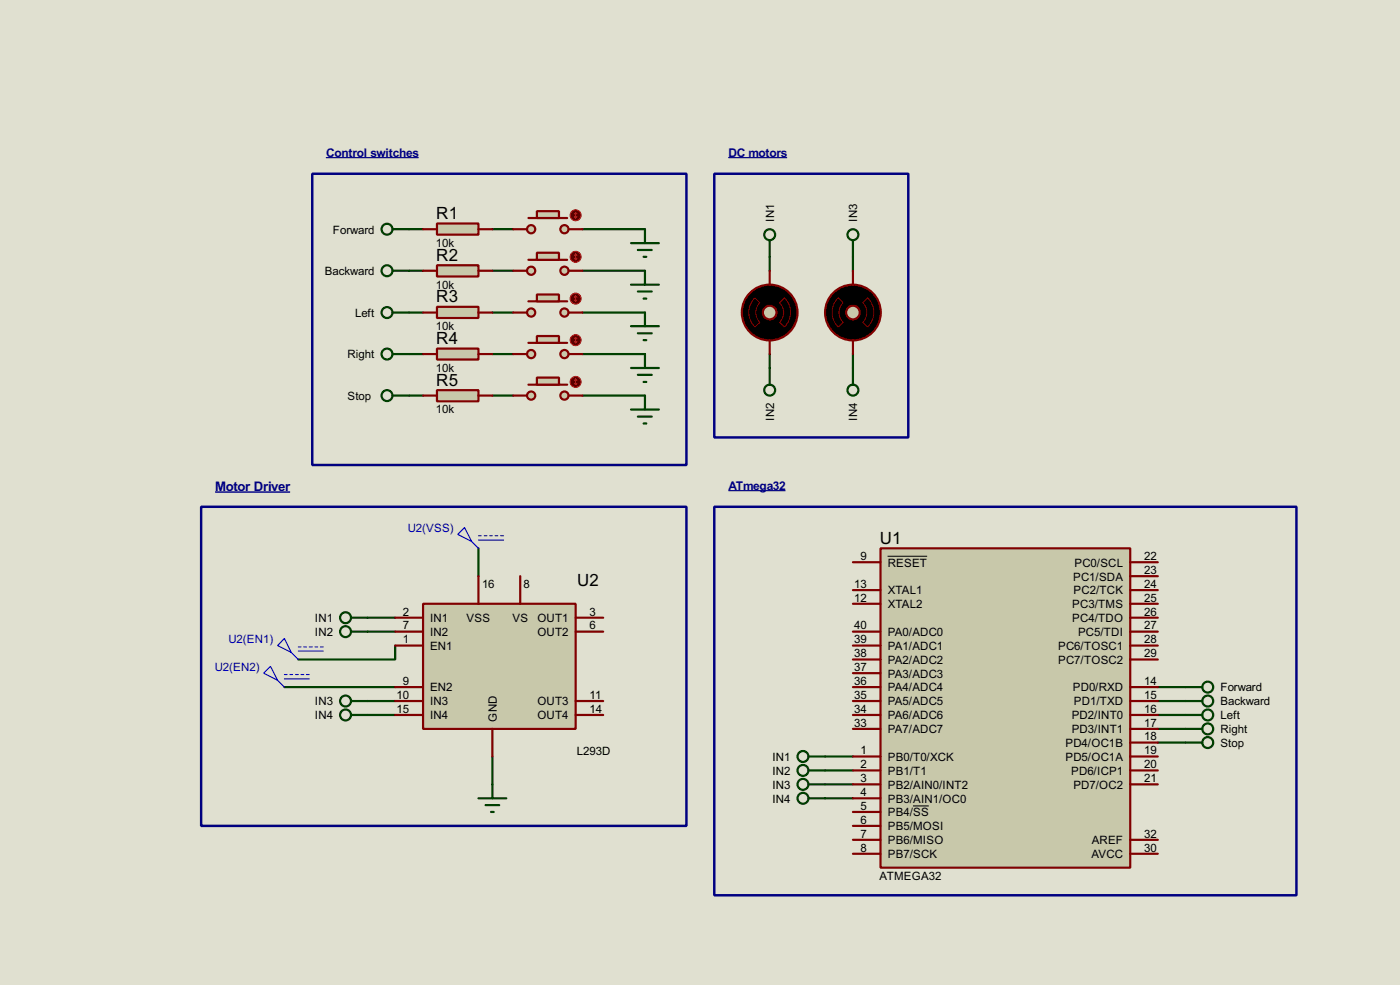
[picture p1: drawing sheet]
<svg xmlns="http://www.w3.org/2000/svg" width="256mm" height="180mm" viewBox="0 0 256 180" stroke-linecap="round" stroke-linejoin="round" font-family="sans-serif">
<path d="M0 0h256.5v180.3h-256.5z" fill="#e0e0d0"/>
<g fill="none" stroke="#004000" stroke-width=".4">
<path d="M75 42h2.5M75 49.6h2.5M75 57.2h2.5M90.2 42h3.8M90.2 49.6h3.8M90.2 57.2h3.8M106.7 42h11.5M106.7 49.6h11.5M106.7 57.2h11.5M141 47v2.6M156.3 47v2.6M75 64.8h2.5"/>
<path d="M75 72.4h2.5M90.2 64.8h3.8M90.2 72.4h3.8M106.7 64.8h11.5M106.7 72.4h11.5M141 64.8v2.6M156.3 64.8v2.6M67.4 113.1h5M67.4 115.6h5M72.4 118.2v2.5h-17.7M87.7 100.4v5.1M52.1 125.8h20.3"/>
<path d="M67.4 128.3h5M67.4 130.9h5M90.2 138.5v5.1M151.2 138.5h5.1M212.1 125.8h5.1M212.1 128.3h5.1M212.1 130.9h5.1M212.1 133.4h5.1M212.1 135.9h5.1M151.2 141h5.1M151.2 143.6h5.1M151.2 146.1h5.1"/>
</g>
<path d="M161.3 100.4h45.8v58.4h-45.8z" fill="#c8c8aa" stroke="#800000" stroke-width=".4"/>
<g fill="none" stroke="#800000" stroke-width=".4">
<path d="M156.3 102.9h5M156.3 110.5h5M156.3 108h5M156.3 115.6h5M156.3 118.2h5M207.1 102.9h5M207.1 110.5h5M207.1 108h5M207.1 105.5h5M207.1 113.1h5M207.1 115.6h5M207.1 118.2h5"/>
<path d="M156.3 138.5h5M156.3 125.8h5M156.3 128.3h5M156.3 130.9h5M156.3 133.4h5M156.3 120.7h5M156.3 123.2h5M207.1 138.5h5M207.1 125.8h5M207.1 128.3h5M207.1 130.9h5M207.1 133.4h5"/>
<path d="M207.1 135.9h5M207.1 120.7h5M156.3 141h5M156.3 143.6h5M156.3 146.1h5M156.3 148.6h5M156.3 151.2h5M156.3 153.7h5M156.3 156.3h5M207.1 141h5M207.1 143.6h5M207.1 153.7h5"/>
<path d="M207.1 156.3h5"/>
</g>
<path d="M162.6 101.8h7.3M167.3 147.5h2.9" fill="none" stroke="#000" stroke-width=".18"/>
<g fill="#c8c8aa" stroke="#800000" stroke-width=".4">
<circle cx="103.4" cy="42" r=".75"/>
<circle cx="97.3" cy="42" r=".75"/>
</g>
<path d="M96.8 39.9h7.1" fill="none" stroke="#800000" stroke-width=".4"/>
<path d="M98.4 38.7h4v1.2h-4z" fill="#c8c8aa" stroke="#800000" stroke-width=".4"/>
<path d="M94 42h2.6M104.2 42h2.5" fill="none" stroke="#800000" stroke-width=".4"/>
<circle cx="105.4" cy="39.4" r="1" fill="#400000" stroke="#f00" stroke-width=".2"/>
<path d="M105.2 39.7l.3 .2M105.5 38.9v1M105.5 38.9l-.3 .3M105.5 38.9l.2 .3M105.7 39.7l-.2 .2" fill="none" stroke="#f00" stroke-width=".2"/>
<g fill="#c8c8aa" stroke="#800000" stroke-width=".4">
<circle cx="103.4" cy="49.6" r=".75"/>
<circle cx="97.3" cy="49.6" r=".75"/>
</g>
<path d="M96.8 47.6h7.1" fill="none" stroke="#800000" stroke-width=".4"/>
<path d="M98.4 46.3h4v1.3h-4z" fill="#c8c8aa" stroke="#800000" stroke-width=".4"/>
<path d="M94 49.6h2.6M104.2 49.6h2.5" fill="none" stroke="#800000" stroke-width=".4"/>
<circle cx="105.4" cy="47" r="1" fill="#400000" stroke="#f00" stroke-width=".2"/>
<path d="M105.2 47.3l.3 .3M105.5 46.5v1.1M105.5 46.5l-.3 .3M105.5 46.5l.2 .3M105.7 47.3l-.2 .3" fill="none" stroke="#f00" stroke-width=".2"/>
<g fill="#c8c8aa" stroke="#800000" stroke-width=".4">
<circle cx="103.4" cy="57.2" r=".75"/>
<circle cx="97.3" cy="57.2" r=".75"/>
</g>
<path d="M96.8 55.2h7.1" fill="none" stroke="#800000" stroke-width=".4"/>
<path d="M98.4 53.9h4v1.3h-4z" fill="#c8c8aa" stroke="#800000" stroke-width=".4"/>
<path d="M94 57.2h2.6M104.2 57.2h2.5" fill="none" stroke="#800000" stroke-width=".4"/>
<circle cx="105.4" cy="54.7" r="1" fill="#400000" stroke="#f00" stroke-width=".2"/>
<path d="M105.2 54.9l.3 .3M105.5 54.2v1M105.5 54.2l-.3 .2M105.5 54.2l.2 .2M105.7 54.9l-.2 .3" fill="none" stroke="#f00" stroke-width=".2"/>
<g fill="#c8c8aa" stroke="#800000" stroke-width=".4">
<circle cx="103.4" cy="64.8" r=".75"/>
<circle cx="97.3" cy="64.8" r=".75"/>
</g>
<path d="M96.8 62.8h7.1" fill="none" stroke="#800000" stroke-width=".4"/>
<path d="M98.4 61.5h4v1.3h-4z" fill="#c8c8aa" stroke="#800000" stroke-width=".4"/>
<path d="M94 64.8h2.6M104.2 64.8h2.5" fill="none" stroke="#800000" stroke-width=".4"/>
<circle cx="105.4" cy="62.3" r="1" fill="#400000" stroke="#f00" stroke-width=".2"/>
<path d="M105.2 62.5l.3 .3M105.5 61.8v1M105.5 61.8l-.3 .2M105.5 61.8l.2 .2M105.7 62.5l-.2 .3" fill="none" stroke="#f00" stroke-width=".2"/>
<g fill="#c8c8aa" stroke="#800000" stroke-width=".4">
<circle cx="103.4" cy="72.4" r=".75"/>
<circle cx="97.3" cy="72.4" r=".75"/>
</g>
<path d="M96.8 70.4h7.1" fill="none" stroke="#800000" stroke-width=".4"/>
<path d="M98.4 69.1h4v1.3h-4z" fill="#c8c8aa" stroke="#800000" stroke-width=".4"/>
<path d="M94 72.4h2.6M104.2 72.4h2.5" fill="none" stroke="#800000" stroke-width=".4"/>
<circle cx="105.4" cy="69.9" r="1" fill="#400000" stroke="#f00" stroke-width=".2"/>
<path d="M105.2 70.2l.3 .2M105.5 69.4v1M105.5 69.4l-.3 .3M105.5 69.4l.2 .3M105.7 70.2l-.2 .2" fill="none" stroke="#f00" stroke-width=".2"/>
<g fill="none" stroke="#004000" stroke-width=".4">
<path d="M71.9 42h3.1M71.9 49.6h3.1M71.9 57.2h3.1M71.9 64.8h3.1M71.9 72.4h3.1M217.2 125.8h3.1M217.2 128.3h3.1M217.2 130.9h3.1M217.2 133.4h3.1M217.2 135.9h3.1"/>
<circle cx="70.9" cy="49.6" r="1"/>
<circle cx="70.9" cy="42" r="1"/>
<circle cx="70.9" cy="57.2" r="1"/>
<circle cx="70.9" cy="72.4" r="1"/>
<circle cx="70.9" cy="64.8" r="1"/>
<circle cx="221.2" cy="130.9" r="1"/>
<circle cx="221.2" cy="125.8" r="1"/>
<circle cx="221.2" cy="135.9" r="1"/>
<circle cx="221.2" cy="133.4" r="1"/>
<circle cx="221.2" cy="128.3" r="1"/>
</g>
<path d="M80.1 40.9h7.6v2.1h-7.6z" fill="#c8c8aa" stroke="#800000" stroke-width=".4"/>
<path d="M77.5 42h2.6M87.7 42h2.5" fill="none" stroke="#800000" stroke-width=".4"/>
<path d="M80.1 48.6h7.6v2h-7.6z" fill="#c8c8aa" stroke="#800000" stroke-width=".4"/>
<path d="M77.5 49.6h2.6M87.7 49.6h2.5" fill="none" stroke="#800000" stroke-width=".4"/>
<path d="M80.1 56.2h7.6v2h-7.6z" fill="#c8c8aa" stroke="#800000" stroke-width=".4"/>
<path d="M77.5 57.2h2.6M87.7 57.2h2.5" fill="none" stroke="#800000" stroke-width=".4"/>
<path d="M80.1 63.8h7.6v2h-7.6z" fill="#c8c8aa" stroke="#800000" stroke-width=".4"/>
<path d="M77.5 64.8h2.6M87.7 64.8h2.5" fill="none" stroke="#800000" stroke-width=".4"/>
<path d="M80.1 71.4h7.6v2.1h-7.6z" fill="#c8c8aa" stroke="#800000" stroke-width=".4"/>
<path d="M77.5 72.4h2.6M87.7 72.4h2.5" fill="none" stroke="#800000" stroke-width=".4"/>
<g fill="none" stroke="#004000" stroke-width=".4">
<path d="M115.6 52.1h5.1M115.6 59.7h5.1M115.6 44.5h5.1M116.9 53.4h2.5M116.9 45.8h2.5M117.9 54.7h.5M117.9 47h.5M118.2 42v2.5M118.2 49.6v2.5M118.2 57.2v2.5M115.6 67.4h5.1M115.6 75h5.1"/>
<path d="M116.9 61h2.5M116.9 68.6h2.5M116.9 76.3h2.5M117.9 62.3h.5M117.9 69.9h.5M117.9 77.5h.5M118.2 64.8v2.6M118.2 72.4v2.6"/>
</g>
<circle cx="141" cy="57.2" r="5.1" fill="#000" stroke="#800000" stroke-width=".4"/>
<path d="M138.3 54.5l.9 .9a2.53 2.53 0 0 0 0 3.6l-.9 .9a3.7 3.7 0 0 1 0-5.4zM142.8 55.4l.9-.9a3.7 3.7 0 0 1 0 5.4l-.9-.9a2.54 2.54 0 0 0 0-3.6z" fill="none" stroke="#800000" stroke-width=".18"/>
<circle cx="141" cy="57.2" r="1.25" fill="#c8c8aa" stroke="#800000" stroke-width=".4"/>
<path d="M141 49.6v2.5M141 62.3v2.5" fill="none" stroke="#800000" stroke-width=".4"/>
<circle cx="156.2" cy="57.2" r="5.1" fill="#000" stroke="#800000" stroke-width=".4"/>
<path d="M153.6 54.5l.9 .9a2.53 2.53 0 0 0 0 3.6l-.9 .9a3.7 3.7 0 0 1 0-5.4zM158.1 55.4l.9-.9a3.7 3.7 0 0 1 0 5.4l-.9-.9a2.54 2.54 0 0 0 0-3.6z" fill="none" stroke="#800000" stroke-width=".18"/>
<circle cx="156.2" cy="57.2" r="1.25" fill="#c8c8aa" stroke="#800000" stroke-width=".4"/>
<path d="M156.3 49.6v2.5M156.3 62.3v2.5" fill="none" stroke="#800000" stroke-width=".4"/>
<g fill="none" stroke="#004000" stroke-width=".4">
<path d="M141 44v3M156.3 44v3M141 67.4v3M156.3 67.4v3M148.1 138.5h3.1M148.1 141h3.1M148.1 143.6h3.1M148.1 146.1h3.1"/>
<circle cx="141" cy="43" r="1"/>
<circle cx="156.2" cy="43" r="1"/>
<circle cx="141" cy="71.4" r="1"/>
<circle cx="156.2" cy="71.4" r="1"/>
<circle cx="147.1" cy="138.5" r="1"/>
<circle cx="147.1" cy="143.6" r="1"/>
<circle cx="147.1" cy="146.1" r="1"/>
<circle cx="147.1" cy="141" r="1"/>
</g>
<path d="M77.5 110.5h28v22.9h-28z" fill="#c8c8aa" stroke="#800000" stroke-width=".4"/>
<g fill="none" stroke="#800000" stroke-width=".4">
<path d="M72.4 113.1h5.1M72.4 115.6h5.1M72.4 118.2h5.1M87.7 105.5v5M95.3 105.5v5M105.5 113.1h5M105.5 115.6h5M72.4 128.3h5.1M72.4 130.9h5.1M72.4 125.8h5.1M90.2 133.4v5.1M105.5 128.3h5"/>
<path d="M105.5 130.9h5"/>
</g>
<g fill="none" stroke="#004000" stroke-width=".4">
<path d="M64.3 113.1h3.1M64.3 115.6h3.1M64.3 128.3h3.1M64.3 130.9h3.1M87.7 146.1h5.1M89 147.4h2.5M90 148.6h.5M90.2 143.6v2.5"/>
<circle cx="63.3" cy="115.6" r="1"/>
<circle cx="63.3" cy="113.1" r="1"/>
<circle cx="63.3" cy="130.9" r="1"/>
<circle cx="63.3" cy="128.3" r="1"/>
</g>
<g fill="none" stroke="#0000c0" stroke-width=".2">
<path d="M83.9 97.8l1.2-1.2 1.3 2.5zM86.4 99.1l1.3 1.3M87.7 98.1h.5M87.7 98.9h4.6M88.7 98.1h.5M89.7 98.1h.5M90.7 98.1h.5M91.7 98.1h.6M52.1 116.9l1.3 2.5-2.5-1.2zM53.4 119.4l1.3 1.3M54.7 118.4h.5M54.7 119.2h4.5"/>
<path d="M55.7 118.4h.5M56.7 118.4h.5M57.7 118.4h.5M58.7 118.4h.5M48.3 123.2l1.3-1.2 1.3 2.5zM50.9 124.5l1.2 1.3M52.1 123.5h.5M52.1 124.3h4.6M53.1 123.5h.5M54.2 123.5h.5M55.2 123.5h.5M56.2 123.5h.5"/>
</g>
<path d="M57.2 31.8h68.6v53.3h-68.6zM130.9 31.8h35.5v48.3h-35.5zM36.9 92.8h88.9v58.4h-88.9zM130.9 92.8h106.6v71.1h-106.6z" fill="none" stroke="#000080" stroke-width=".45"/>
<path d="M39.4 90.1h13.8" fill="none" stroke="#000080" stroke-width=".25"/>
<path d="M59.7 28.9h17M133.4 28.9h10.8M133.4 89.8h10.5" fill="none" stroke="#000080" stroke-width=".2"/>
<g font-size="3.5">
<text x="79.9" y="40.1">R1</text>
<text x="79.9" y="47.8">R2</text>
<text x="79.9" y="55.4">R3</text>
<text x="79.9" y="63">R4</text>
<text x="79.9" y="70.6">R5</text>
<text x="161.2" y="99.6">U1</text>
<text x="105.7" y="107.2">U2</text>
</g>
<text font-size="2.7" fill="#000080" x="39.4" y="89.9">Motor Driver</text>
<g font-size="2.5" fill="#000080">
<text x="59.7" y="28.8">Control switches</text>
<text x="133.4" y="28.8">DC motors</text>
<text x="133.4" y="89.7">ATmega32</text>
</g>
<g font-size="2.4">
<text x="141.8" y="40.6" transform="rotate(-90 141.8 40.6)">IN1</text>
<text x="157.1" y="40.6" transform="rotate(-90 157.1 40.6)">IN3</text>
<text x="61" y="42.7">Forward</text>
<text x="79.9" y="45.2">10k</text>
<text x="59.5" y="50.4">Backward</text>
<text x="79.9" y="52.8">10k</text>
<text x="65" y="58">Left</text>
<text x="63.7" y="65.6">Right</text>
<text x="79.9" y="60.4">10k</text>
<text x="79.9" y="68">10k</text>
<text x="63.7" y="73.2">Stop</text>
<text x="79.9" y="75.7">10k</text>
<text x="141.8" y="77" transform="rotate(-90 141.8 77)">IN2</text>
<text x="157.1" y="77" transform="rotate(-90 157.1 77)">IN4</text>
<text x="88.3" y="107.6">16</text>
<text x="95.9" y="107.6">8</text>
<text x="156.5" y="107.6">13</text>
<text x="157.7" y="102.5">9</text>
<text x="162.6" y="103.7">RESET</text>
<text x="196.6" y="106.3">PC1/SDA</text>
<text x="196.8" y="103.7">PC0/SCL</text>
<text x="209.6" y="102.5">22</text>
<text x="209.6" y="105.1">23</text>
<text x="209.6" y="107.6">24</text>
<text x="57.7" y="113.9">IN1</text>
<text x="73.8" y="112.7">2</text>
<text x="78.8" y="113.9">IN1</text>
<text x="85.5" y="113.8">VSS</text>
<text x="93.9" y="113.8">VS</text>
<text x="98.4" y="113.9">OUT1</text>
<text x="108" y="112.7">3</text>
<text x="156.5" y="110.1">12</text>
<text x="162.6" y="111.3">XTAL2</text>
<text x="162.6" y="108.8">XTAL1</text>
<text x="196.4" y="111.3">PC3/TMS</text>
<text x="196.4" y="113.9">PC4/TDO</text>
<text x="196.7" y="108.8">PC2/TCK</text>
<text x="209.6" y="110.1">25</text>
<text x="209.6" y="112.7">26</text>
<text x="57.7" y="116.4">IN2</text>
<text x="73.8" y="115.2">7</text>
<text x="73.8" y="117.8">1</text>
<text x="78.8" y="116.4">IN2</text>
<text x="78.8" y="119">EN1</text>
<text x="98.4" y="116.4">OUT2</text>
<text x="108" y="115.2">6</text>
<text x="156.5" y="117.8">39</text>
<text x="156.5" y="115.2">40</text>
<text x="162.6" y="119">PA1/ADC1</text>
<text x="162.6" y="116.4">PA0/ADC0</text>
<text x="193.8" y="119">PC6/TOSC1</text>
<text x="197.5" y="116.4">PC5/TDI</text>
<text x="209.6" y="115.2">27</text>
<text x="209.6" y="117.8">28</text>
<text x="73.8" y="125.4">9</text>
<text x="156.5" y="125.4">36</text>
<text x="156.5" y="122.8">37</text>
<text x="156.5" y="120.3">38</text>
<text x="162.6" y="124">PA3/ADC3</text>
<text x="162.6" y="121.5">PA2/ADC2</text>
<text x="193.8" y="121.5">PC7/TOSC2</text>
<text x="209.6" y="125.4">14</text>
<text x="209.6" y="120.3">29</text>
<text x="57.7" y="129.1">IN3</text>
<text x="57.7" y="131.7">IN4</text>
<text x="72.7" y="127.9">10</text>
<text x="72.7" y="130.5">15</text>
<text x="78.8" y="129.1">IN3</text>
<text x="78.8" y="131.7">IN4</text>
<text x="78.8" y="126.6">EN2</text>
<text x="98.4" y="129.1">OUT3</text>
<text x="98.4" y="131.7">OUT4</text>
<text x="108" y="127.9">11</text>
<text x="108" y="130.5">14</text>
<text x="156.5" y="130.5">34</text>
<text x="156.5" y="127.9">35</text>
<text x="162.6" y="131.7">PA6/ADC6</text>
<text x="162.6" y="129.1">PA5/ADC5</text>
<text x="162.6" y="126.6">PA4/ADC4</text>
<text x="196.3" y="131.7">PD2/INT0</text>
<text x="196.5" y="126.6">PD0/RXD</text>
<text x="196.7" y="129.1">PD1/TXD</text>
<text x="209.6" y="127.9">15</text>
<text x="209.6" y="130.5">16</text>
<text x="223.6" y="126.6">Forward</text>
<text x="223.6" y="129.1">Backward</text>
<text x="223.6" y="131.7">Left</text>
<text x="91" y="132.1" transform="rotate(-90 91 132.1)">GND</text>
<text x="156.5" y="133">33</text>
<text x="162.6" y="134.2">PA7/ADC7</text>
<text x="195.2" y="136.7">PD4/OC1B</text>
<text x="196.3" y="134.2">PD3/INT1</text>
<text x="209.6" y="133">17</text>
<text x="209.6" y="135.5">18</text>
<text x="223.6" y="134.2">Right</text>
<text x="223.6" y="136.7">Stop</text>
<text x="105.7" y="138.1">L293D</text>
<text x="141.5" y="139.3">IN1</text>
<text x="141.5" y="141.8">IN2</text>
<text x="157.7" y="138.1">1</text>
<text x="157.7" y="140.6">2</text>
<text x="157.7" y="143.2">3</text>
<text x="162.6" y="139.3">PB0/T0/XCK</text>
<text x="162.6" y="141.8">PB1/T1</text>
<text x="195.2" y="139.3">PD5/OC1A</text>
<text x="196.2" y="141.8">PD6/ICP1</text>
<text x="209.6" y="138.1">19</text>
<text x="209.6" y="140.6">20</text>
<text x="209.6" y="143.2">21</text>
<text x="141.5" y="144.4">IN3</text>
<text x="141.5" y="146.9">IN4</text>
<text x="157.7" y="145.7">4</text>
<text x="157.7" y="148.2">5</text>
<text x="162.6" y="144.4">PB2/AIN0/INT2</text>
<text x="162.6" y="146.9">PB3/AIN1/OC0</text>
<text x="162.6" y="149.4">PB4/SS</text>
<text x="196.6" y="144.4">PD7/OC2</text>
<text x="157.7" y="150.8">6</text>
<text x="157.7" y="153.3">7</text>
<text x="157.7" y="155.9">8</text>
<text x="162.6" y="152">PB5/MOSI</text>
<text x="162.6" y="154.5">PB6/MISO</text>
<text x="200" y="154.5">AREF</text>
<text x="209.6" y="153.3">32</text>
<text x="209.6" y="155.9">30</text>
<text x="161.1" y="161">ATMEGA32</text>
<text x="162.6" y="157.1">PB7/SCK</text>
<text x="199.9" y="157.1">AVCC</text>
</g>
<g font-size="2.4" fill="#0000c0">
<text x="74.7" y="97.4">U2(VSS)</text>
<text x="41.8" y="117.7">U2(EN1)</text>
<text x="39.3" y="122.8">U2(EN2)</text>
</g>
</svg>
